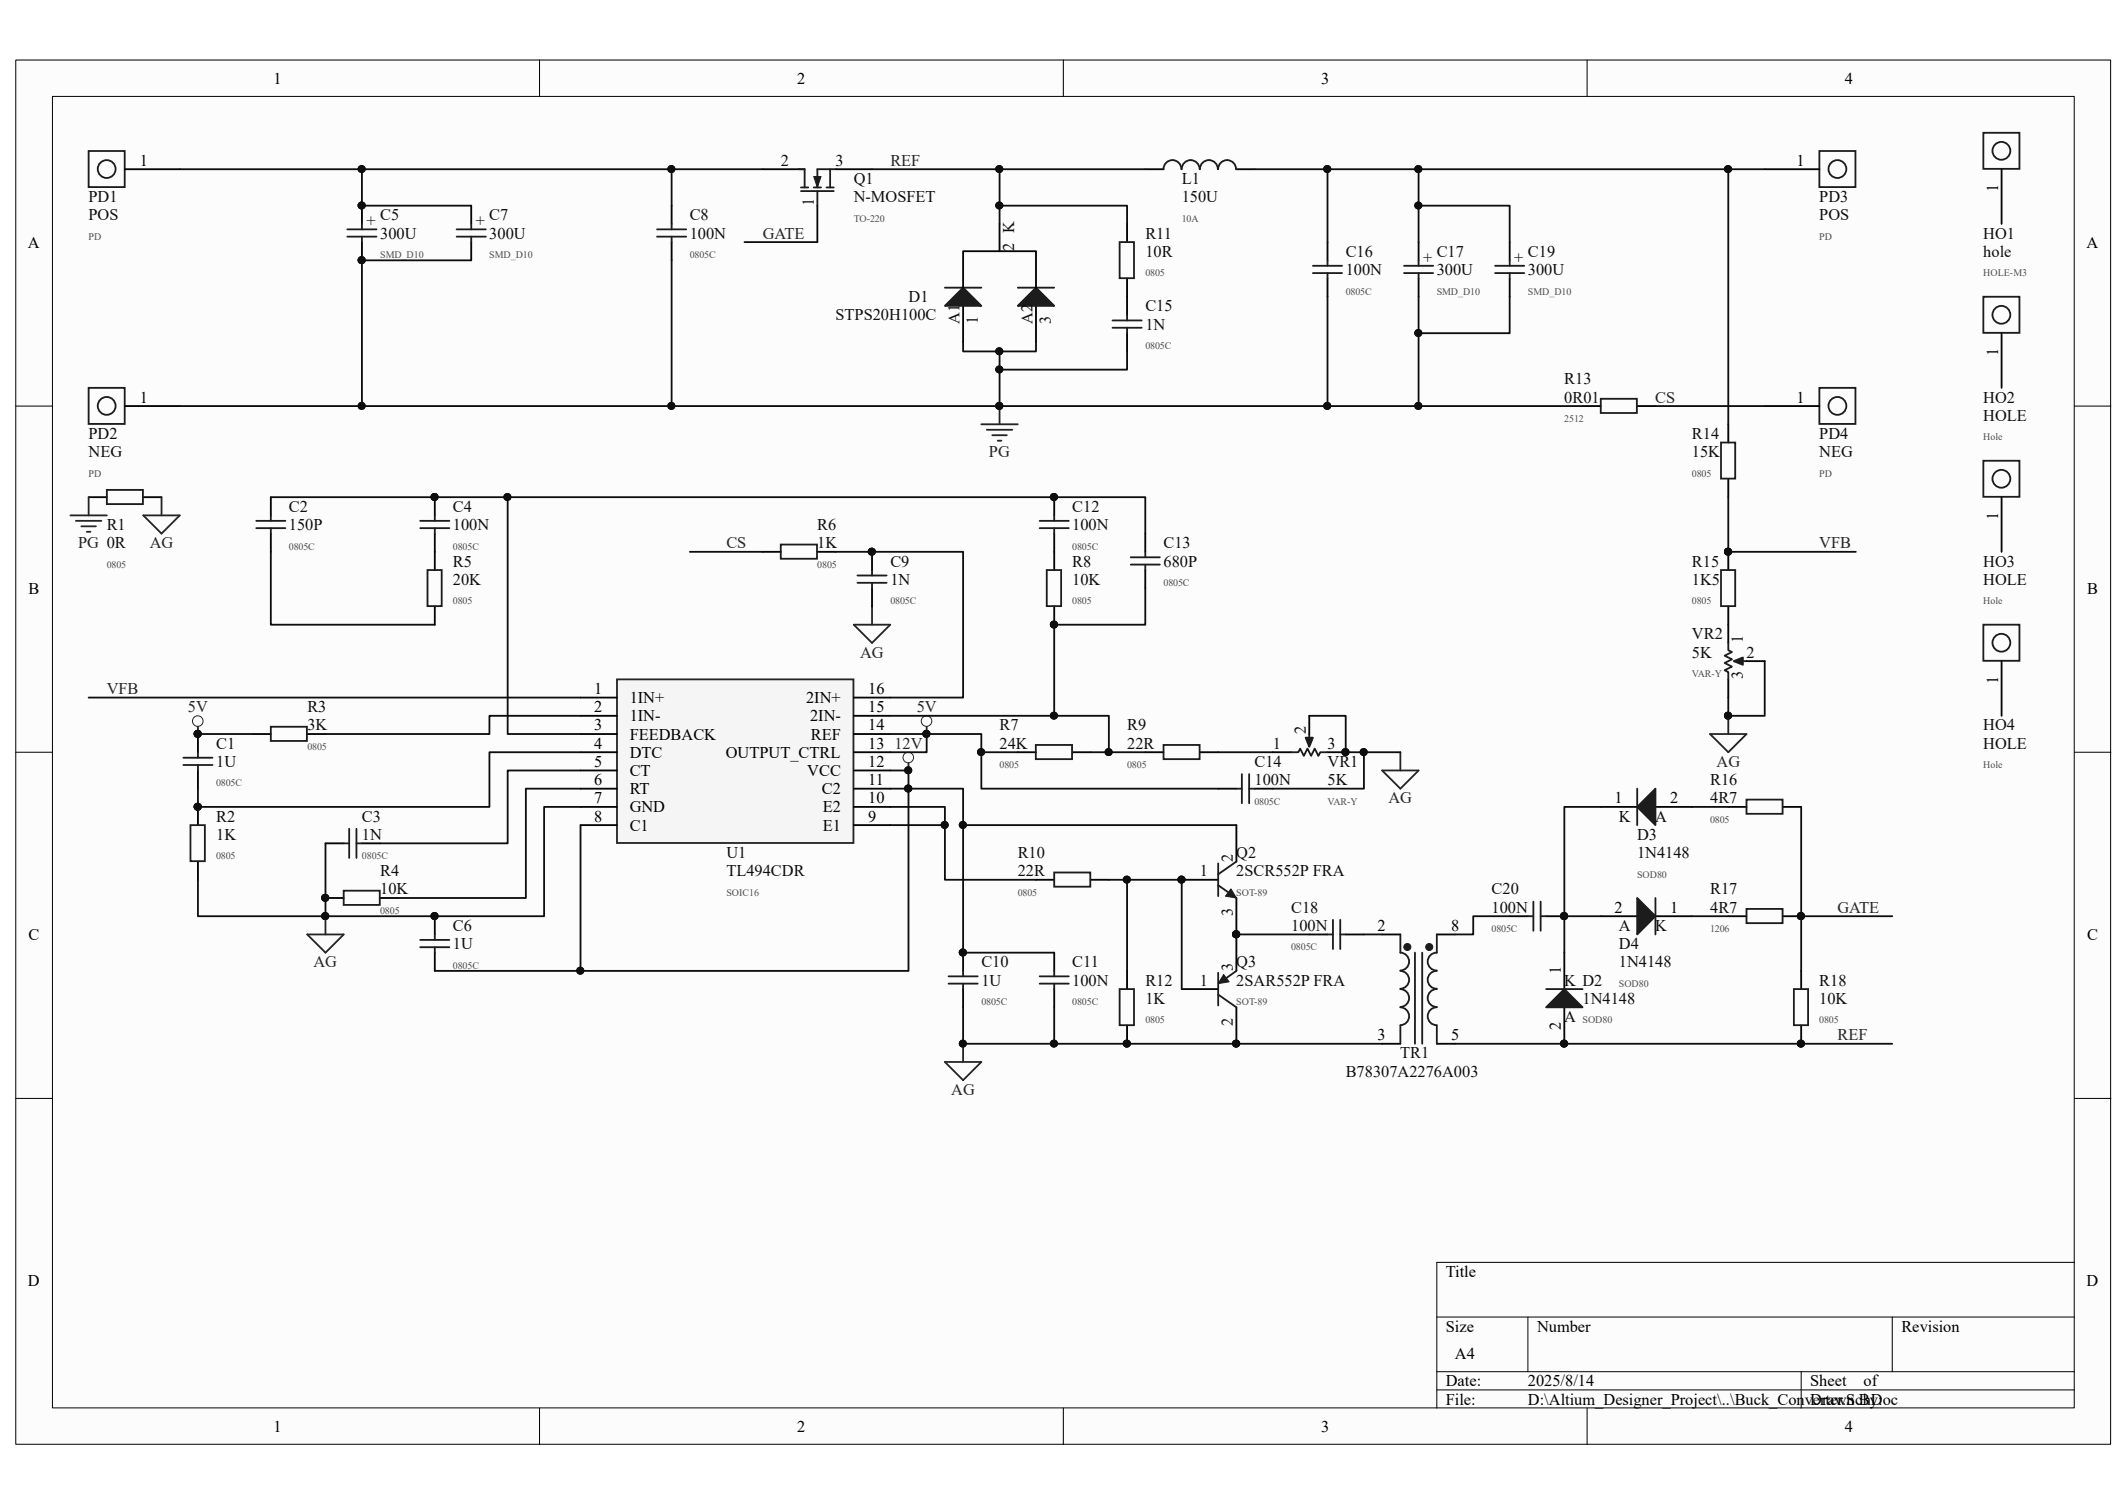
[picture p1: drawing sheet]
<svg xmlns="http://www.w3.org/2000/svg" width="297mm" height="210mm" viewBox="0 0 297 210" stroke-linecap="round" stroke-linejoin="round" font-family="sans-serif">
<path d="M2.2 8.4h292.5v193.3h-292.5z" fill="#fcfcfc"/>
<path d="M2.2 8.4h292.5v193.3h-292.5z" fill="none" stroke="#000" stroke-width=".14"/>
<path d="M7.4 13.5h282.2v183.1h-282.2z" fill="#fcfcfc"/>
<g fill="none" stroke="#000" stroke-width=".14">
<path d="M7.3 13.5h282.3v183.1h-282.3zM75.3 8.4v5.1M148.5 8.4v5.1M221.6 8.4v5.1M2.2 56.7h5.1M289.7 56.7h5.1M2.2 105h5.1M289.7 105h5.1M2.2 153.4h5.1M289.7 153.4h5.1M289.7 176.3h-89.1v20.3M75.3 196.6v5.1"/>
<path d="M148.5 196.6v5.1M200.6 183.9h89.1M200.6 191.5h89.1M200.6 194.1h89.1M213.4 183.9v7.6M221.6 196.6v5.1M251.5 191.5v5.1M264.2 183.9v7.6"/>
</g>
<g fill="none" stroke="#1c1c1c" stroke-width=".25">
<path d="M12.4 21.1h5v5h-5zM48.5 33h4.1M48.5 32h4.1M50.5 31.3v.7M50.5 33v.8M63.8 33h4M63.8 32h4M65.8 31.3v.7M65.8 33v.8M91.7 33h4.1M91.7 32h4.1M93.8 31.3v.7"/>
<path d="M93.8 33v.8M111.8 26.7h4.6M111.8 26.2h1.1M112.4 23.6v2.6M113.6 26.2h1M114.1 26.7v2M115.4 26.2h1M115.9 23.6v2.6M116.7 23.6h-2.6v2.6M12.4 54.2h5v5h-5z"/>
<circle cx="14.9" cy="23.6" r="1.25"/>
<circle cx="14.9" cy="56.7" r="1.25"/>
</g>
<path d="M17.5 23.6h7.6M50.5 28.7v2.6M50.5 33.8v2.6M65.8 28.7v2.6M65.8 33.8v2.6M93.8 28.7v2.6M93.8 33.8v2.6M106.5 23.6h5.1M114.1 28.7v5.1M116.7 23.6h5.1M17.5 56.7h7.6" fill="none" stroke="#000" stroke-width=".25"/>
<g fill="#0e0e0e" stroke="#0e0e0e" stroke-width=".14">
<circle cx="50.5" cy="28.7" r=".49"/>
<circle cx="50.5" cy="36.3" r=".49"/>
</g>
<path d="M113.6 24.6h1l-.5 1.6z" fill="#1c1c1c"/>
<path d="M113.6 24.6h1l-.5 1.6z" fill="none" stroke="#1c1c1c" stroke-width=".14"/>
<path d="M111.6 23.6h.8" fill="none" stroke="#1c1c1c" stroke-width=".25"/>
<path d="M144.7 42.7v5.1" fill="none" stroke="#000" stroke-width=".25"/>
<path d="M142.1 42.7l2.6-2.5 2.5 2.5z" fill="#1c1c1c"/>
<path d="M142.1 42.7l2.6-2.5 2.5 2.5zM142.1 40.2h5.1" fill="none" stroke="#1c1c1c" stroke-width=".25"/>
<path d="M134.5 42.7v5.1" fill="none" stroke="#000" stroke-width=".25"/>
<path d="M131.9 42.7l2.6-2.5 2.5 2.5z" fill="#1c1c1c"/>
<g fill="none" stroke="#1c1c1c" stroke-width=".25">
<path d="M156.3 33.8h2.1v5h-2.1zM183.3 37.1h4.1M183.3 38.1h4.1M185.4 36.4v.7M185.4 38.1v.8M196.1 37.1h4M196.1 38.1h4M198.1 36.4v.7M198.1 38.1v.8M208.8 37.1h4M208.8 38.1h4M210.8 36.4v.7"/>
<path d="M210.8 38.1v.8M254.1 21.1h5v5h-5zM131.9 42.7l2.6-2.5 2.5 2.5zM131.9 40.2h5.1M223.5 55.7h5.1v2h-5.1zM254.1 54.2h5v5h-5zM14.9 68.4h5.1v2h-5.1zM35.8 72.7h4.1M35.8 73.7h4.1M37.8 72v.7M37.8 73.7v.8M58.7 72.7h4"/>
<path d="M58.7 73.7h4M59.7 79.6h2v5h-2zM60.7 72v.7M60.7 73.7v.8M109 76h5.1v2h-5.1z"/>
<circle cx="256.6" cy="23.6" r="1.25"/>
<circle cx="256.6" cy="56.7" r="1.25"/>
</g>
<g fill="none" stroke="#000" stroke-width=".25">
<path d="M139.6 31.3v3.8M157.4 31.3v2.5M157.4 38.9v2.5M185.4 33.8v2.6M185.4 38.9v2.5M198.1 33.8v2.6M198.1 38.9v2.5M210.8 33.8v2.6M210.8 38.9v2.5M246.4 23.6h7.7M134.5 40.2v-5.1h10.2v5.1M221 56.7h2.5"/>
<path d="M228.6 56.7h2.6M246.4 56.7h7.7M12.4 69.4h2.5M20 69.4h2.6M37.8 69.4v2.6M37.8 74.5v2.6M60.7 69.4v2.6M60.7 74.5v5.1M106.5 77.1h2.5M114.1 77.1h2.6M60.7 84.7v2.5"/>
</g>
<g fill="none" stroke="#262626" stroke-width=".25">
<path d="M137 59.2h5.1M139.6 56.7v2.5M9.8 72h5.1M10.6 72.7h3.6M11.4 73.5h2M12.1 74.3h.5M12.4 69.4v2.6M20 72h5.1l-2.5 2.5zM22.6 69.4v2.6M137.8 60h3.6M138.6 60.8h2M139.3 61.5h.5"/>
<path d="M119.2 87.2h5.1l-2.5 2.6zM121.8 84.7v2.5"/>
</g>
<g fill="#0e0e0e" stroke="#0e0e0e" stroke-width=".14">
<circle cx="139.5" cy="56.7" r=".49"/>
<circle cx="60.7" cy="69.4" r=".49"/>
</g>
<path d="M86.2 94.9h33v22.8h-33z" fill-rule="evenodd" fill="#f5f5f5" stroke="#262626" stroke-width=".25"/>
<g fill="none" stroke="#000" stroke-width=".25">
<path d="M147.2 77.1v2.5M159.9 74.5v2.6M159.9 79.6v2.5M81.1 97.4h5.1M81.1 100h5.1M119.2 97.4h5.1M119.2 100h5.1M147.2 84.7v2.5M27.6 102.5v2.5M27.6 107.6v2.5M27.6 112.7v2.5M35.3 102.5h2.5"/>
<path d="M42.9 102.5h2.6M81.1 102.5h5.1M81.1 105h5.1M81.1 107.6h5.1M81.1 110.1h5.1M81.1 112.7h5.1M81.1 115.2h5.1M119.2 102.5h5.1M119.2 105h5.1M119.2 107.6h5.1M119.2 110.1h5.1M119.2 112.7h5.1"/>
<path d="M119.2 115.2h5.1M142.1 105h2.6M149.8 105h2.5M159.9 105h2.6M167.6 105h2.5M170.1 110.1h2.5M172.6 115.2v5.1M175.2 110.1h2.5M27.6 120.3v2.6M45.5 125.4h2.5M53.1 125.4h2.5M60.7 127.9v2.6"/>
<path d="M60.7 133v2.6M165 122.9h5.1M172.6 125.4v5.1"/>
</g>
<g fill="none" stroke="#1c1c1c" stroke-width=".25">
<path d="M146.2 79.6h2v5h-2zM157.9 78.8h4.1M157.9 77.8h4.1M159.9 77.1v.7M159.9 78.8v.8M25.6 105.8h4.1M25.6 106.8h4.1M26.6 115.2h2v5.1h-2zM27.6 105v.8M27.6 106.8v.8M37.8 101.5h5.1v2h-5.1zM144.6 104h5.1v2h-5.1z"/>
<path d="M162.5 104h5v2h-5zM172.6 110.1h.8M173.4 108.1v4.1M174.4 108.1v4.1M174.4 110.1h.8M48 124.4h5v2h-5zM58.7 132.3h4M58.7 131.2h4M60.7 130.5v.7M60.7 132.3v.7M170.1 123.6l2.5 1.8M170.1 120.6v4.5"/>
<path d="M172.6 120.3l-2.5 1.8"/>
</g>
<g fill="#0e0e0e" stroke="#0e0e0e" stroke-width=".14">
<circle cx="147.2" cy="87.2" r=".49"/>
<circle cx="27.6" cy="112.6" r=".49"/>
<circle cx="27.6" cy="102.5" r=".49"/>
<circle cx="60.7" cy="127.9" r=".49"/>
<circle cx="45.4" cy="125.4" r=".49"/>
<circle cx="45.4" cy="127.9" r=".49"/>
<circle cx="129.4" cy="102.5" r=".49"/>
<circle cx="165" cy="122.8" r=".49"/>
<circle cx="172.6" cy="130.5" r=".49"/>
</g>
<g fill="none" stroke="#262626" stroke-width=".14">
<circle cx="27.6" cy="100.7" r=".74"/>
<circle cx="129.4" cy="100.7" r=".74"/>
</g>
<path d="M27.6 101.5v1M129.4 101.5v1M193 107.6h5.1l-2.6 2.5zM195.5 105v2.6M42.9 130.5h5.1l-2.5 2.5zM45.5 127.9v2.6" fill="none" stroke="#262626" stroke-width=".25"/>
<path d="M171.9 124.1l.7 1.3-1.5-.3z" fill="#1c1c1c"/>
<path d="M171.9 124.1l.7 1.3-1.5-.3z" fill="none" stroke="#1c1c1c" stroke-width=".14"/>
<g fill="#0e0e0e" stroke="#0e0e0e" stroke-width=".14">
<circle cx="165" cy="122.8" r=".49"/>
<circle cx="172.6" cy="130.5" r=".49"/>
<circle cx="172.6" cy="145.7" r=".49"/>
</g>
<path d="M165 138.1h5.1M172.6 130.5v5.1M172.6 140.7v5" fill="none" stroke="#000" stroke-width=".25"/>
<path d="M170.1 135.8v4.6M170.1 138.9l2.5 1.8M172.6 135.6l-1.7 1.2" fill="none" stroke="#1c1c1c" stroke-width=".25"/>
<path d="M170.9 136.1l.7 1-1.5 .3z" fill="#1c1c1c"/>
<path d="M170.9 136.1l.7 1-1.5 .3z" fill="none" stroke="#1c1c1c" stroke-width=".14"/>
<g fill="#0e0e0e" stroke="#0e0e0e" stroke-width=".14">
<circle cx="172.6" cy="145.7" r=".49"/>
<circle cx="172.6" cy="130.5" r=".49"/>
<circle cx="157.4" cy="145.7" r=".49"/>
<circle cx="134.5" cy="133" r=".49"/>
<circle cx="134.5" cy="145.7" r=".49"/>
<circle cx="126.8" cy="107.6" r=".49"/>
<circle cx="218.4" cy="127.9" r=".49"/>
<circle cx="218.4" cy="145.7" r=".49"/>
</g>
<g fill="none" stroke="#000" stroke-width=".25">
<path d="M134.5 133v2.6M134.5 138.1v2.6M144.7 122.9h2.5M152.3 122.9h2.5M157.4 135.6v2.5M182.8 130.5h2.6M187.9 130.5h2.6M193 130.5h2.5M200.6 130.5h2.6M210.8 127.9h2.6M215.9 127.9h2.5M218.4 133v5.1"/>
<path d="M157.4 143.2v2.5M193 145.7h2.5M200.6 145.7h2.6M218.4 140.7v5"/>
</g>
<g fill="none" stroke="#1c1c1c" stroke-width=".25">
<path d="M132.5 136.3h4M132.5 137.4h4M134.5 135.6v.7M134.5 137.4v.7M147.2 121.8h5v2h-5zM156.3 138.1h2.1v5.1h-2.1zM185.4 130.5h.7M186.1 128.4v4.1M187.2 128.4v4.1M187.2 130.5h.7M195.5 130.5v2.5a1.25 1.25 0 0 1 1.3 1.3 1.25 1.25 0 0 1-1.3 1.2M195.5 135.6a1.25 1.25 0 0 1 1.3 1.2 1.25 1.25 0 0 1-1.3 1.3"/>
<path d="M195.5 138.1a1.25 1.25 0 0 1 1.3 1.3 1.25 1.25 0 0 1-1.3 1.2M197.6 133v12.7M198.6 133v12.7M200.6 135.6a1.25 1.25 0 0 0-1.2 1.2 1.25 1.25 0 0 0 1.2 1.3M200.6 138.1a1.25 1.25 0 0 0-1.2 1.3 1.25 1.25 0 0 0 1.2 1.2M200.6 130.5v2.5a1.25 1.25 0 0 0-1.2 1.3 1.25 1.25 0 0 0 1.2 1.2M213.4 127.9h.7M214.1 125.9v4.1M215.1 125.9v4.1M215.1 127.9h.8M195.5 140.7a1.25 1.25 0 0 1 1.3 1.2 1.25 1.25 0 0 1-1.3 1.3M195.5 143.2v2.5"/>
<path d="M200.6 140.7a1.25 1.25 0 0 0-1.2 1.2 1.25 1.25 0 0 0 1.2 1.3M200.6 143.2v2.5"/>
</g>
<path d="M126.9 106.6v1M131.9 148.3h5.1l-2.5 2.5zM134.5 145.7v2.6" fill="none" stroke="#262626" stroke-width=".25"/>
<circle cx="126.8" cy="105.8" r=".74" fill="none" stroke="#262626" stroke-width=".14"/>
<g fill="#1c1c1c" stroke="#1c1c1c" stroke-width=".14">
<circle cx="196.5" cy="132.2" r=".49"/>
<circle cx="199.6" cy="132.2" r=".49"/>
</g>
<path d="M218.4 138.1l2.6 2.6h-5.1z" fill="#1c1c1c"/>
<path d="M215.9 138.1h5.1M218.4 138.1l2.6 2.6h-5.1z" fill="none" stroke="#1c1c1c" stroke-width=".25"/>
<circle cx="218.4" cy="145.7" r=".49" fill="#0e0e0e" stroke="#0e0e0e" stroke-width=".14"/>
<path d="M223.5 112.7h5.1M231.2 112.7h5" fill="none" stroke="#000" stroke-width=".25"/>
<path d="M231.2 110.1v5.1l-2.6-2.5z" fill="#1c1c1c"/>
<path d="M228.6 110.1v5.1M231.2 110.1v5.1l-2.6-2.5z" fill="none" stroke="#1c1c1c" stroke-width=".25"/>
<path d="M223.5 127.9h5.1M231.2 127.9h5" fill="none" stroke="#000" stroke-width=".25"/>
<path d="M228.6 125.4l2.6 2.5-2.6 2.6z" fill="#1c1c1c"/>
<g fill="none" stroke="#1c1c1c" stroke-width=".25">
<path d="M277 18.5h5v5.1h-5zM165 23.6a1.25 1.25 0 0 0-1.3-1.2 1.25 1.25 0 0 0-1.2 1.2M167.5 23.6a1.25 1.25 0 0 0-1.2-1.2 1.25 1.25 0 0 0-1.3 1.2M170.1 23.6a1.25 1.25 0 0 0-1.3-1.2 1.25 1.25 0 0 0-1.2 1.2M172.6 23.6a1.25 1.25 0 0 0-1.3-1.2 1.25 1.25 0 0 0-1.2 1.2M155.4 45.8h4M155.4 44.7h4M157.4 44v.7M157.4 45.8v.7M277 41.4h5v5.1h-5zM121.8 79.6v.8M145.2 72.7h4"/>
<path d="M145.2 73.7h4M147.2 72v.7M147.2 73.7v.8M240.3 61.8h2v5h-2zM240.3 79.6h2v5h-2zM277 64.3h5v5.1h-5zM119.7 80.4h4.1M119.7 81.4h4.1M121.8 81.4v.7M242.6 92.3h1.3M277 87.2h5v5.1h-5zM48 117.8h.8"/>
<path d="M48.8 115.7v4.1M49.8 115.7v4.1M49.8 117.8h.7M243.9 111.7h5v1.9h-5zM145.2 136.3h4M145.2 137.4h4M147.2 135.6v.7M147.2 137.4v.7M228.6 125.4l2.6 2.5-2.6 2.6zM231.2 125.4v5.1M243.9 126.9h5v2h-5zM250.5 138.1h2v5.1h-2z"/>
<circle cx="279.5" cy="21.1" r="1.25"/>
<circle cx="279.5" cy="44" r="1.25"/>
<circle cx="279.5" cy="66.9" r="1.25"/>
<circle cx="279.5" cy="89.8" r="1.25"/>
</g>
<g fill="none" stroke="#000" stroke-width=".25">
<path d="M159.9 23.6h2.6M172.6 23.6h2.6M279.5 23.6v7.7M157.4 41.4v2.6M157.4 46.5v2.6M241.3 59.2v2.6M279.5 46.5v7.7M121.8 77.1v2.5M147.2 69.4v2.6M147.2 74.5v2.6M241.3 66.9v2.5M241.3 77.1v2.5"/>
<path d="M279.5 69.4v7.7M121.8 82.1v2.6M241.3 84.7v5.1M241.3 94.9v2.5M279.5 92.3v7.7M45.5 117.8h2.5M50.5 117.8h2.6M241.3 112.7h2.6M249 112.7h2.5M147.2 133v2.6M147.2 138.1v2.6M241.3 127.9h2.6"/>
<path d="M249 127.9h2.5M251.5 135.6v2.5M251.5 143.2v2.5"/>
</g>
<g fill="#0e0e0e" stroke="#0e0e0e" stroke-width=".14">
<circle cx="251.5" cy="127.9" r=".49"/>
<circle cx="251.5" cy="145.7" r=".49"/>
<circle cx="241.3" cy="77" r=".49"/>
<circle cx="241.3" cy="99.9" r=".49"/>
<circle cx="147.2" cy="69.4" r=".49"/>
<circle cx="121.7" cy="77" r=".49"/>
<circle cx="50.5" cy="23.6" r=".49"/>
<circle cx="93.8" cy="23.6" r=".49"/>
<circle cx="50.5" cy="28.7" r=".49"/>
<circle cx="50.5" cy="56.7" r=".49"/>
<circle cx="50.5" cy="36.3" r=".49"/>
<circle cx="93.8" cy="56.7" r=".49"/>
<circle cx="139.5" cy="23.6" r=".49"/>
<circle cx="139.5" cy="28.7" r=".49"/>
<circle cx="139.5" cy="56.7" r=".49"/>
<circle cx="139.5" cy="51.6" r=".49"/>
<circle cx="139.5" cy="49" r=".49"/>
<circle cx="185.3" cy="23.6" r=".49"/>
<circle cx="198.1" cy="23.6" r=".49"/>
<circle cx="198.1" cy="28.7" r=".49"/>
<circle cx="198.1" cy="46.5" r=".49"/>
<circle cx="185.3" cy="56.7" r=".49"/>
<circle cx="198.1" cy="56.7" r=".49"/>
<circle cx="241.3" cy="23.6" r=".49"/>
<circle cx="147.2" cy="87.2" r=".49"/>
<circle cx="147.2" cy="99.9" r=".49"/>
<circle cx="70.9" cy="69.4" r=".49"/>
<circle cx="60.7" cy="69.4" r=".49"/>
<circle cx="27.6" cy="102.5" r=".49"/>
<circle cx="27.6" cy="112.6" r=".49"/>
<circle cx="45.4" cy="127.9" r=".49"/>
<circle cx="60.7" cy="127.9" r=".49"/>
<circle cx="45.4" cy="125.4" r=".49"/>
<circle cx="154.8" cy="105" r=".49"/>
<circle cx="137" cy="105" r=".49"/>
<circle cx="129.4" cy="102.5" r=".49"/>
<circle cx="190.4" cy="105" r=".49"/>
<circle cx="187.9" cy="105" r=".49"/>
<circle cx="157.4" cy="122.8" r=".49"/>
<circle cx="147.2" cy="145.7" r=".49"/>
<circle cx="134.5" cy="145.7" r=".49"/>
<circle cx="131.9" cy="115.2" r=".49"/>
<circle cx="126.8" cy="107.6" r=".49"/>
<circle cx="126.8" cy="110.1" r=".49"/>
<circle cx="81" cy="135.5" r=".49"/>
<circle cx="172.6" cy="130.5" r=".49"/>
<circle cx="157.4" cy="145.7" r=".49"/>
<circle cx="172.6" cy="145.7" r=".49"/>
<circle cx="134.5" cy="115.2" r=".49"/>
<circle cx="134.5" cy="133" r=".49"/>
<circle cx="165" cy="122.8" r=".49"/>
<circle cx="218.4" cy="127.9" r=".49"/>
<circle cx="218.4" cy="145.7" r=".49"/>
</g>
<path d="M241.3 100v2.5M238.8 102.5h5.1l-2.6 2.5z" fill="none" stroke="#262626" stroke-width=".25"/>
<g fill="none" stroke="#0e0e0e" stroke-width=".25">
<path d="M25.1 23.6h25.4v5.1h15.3M50.5 23.6h43.3v5.1M65.8 36.4h-15.3v20.3h-25.4M93.8 36.4v20.3h-43.3M93.8 23.6h12.7M104 33.8h10.1M121.8 23.6h17.8v7.7M139.6 28.7h17.8v2.6M139.6 23.6h20.3M175.2 23.6h10.2v10.2M185.4 23.6h12.7v10.2M198.1 28.7h12.7v5.1"/>
<path d="M198.1 23.6h48.3M241.3 23.6v35.6M134.5 47.8v1.3h5.1v7.6h-45.8M144.7 47.8v1.3h-5.1M157.4 49.1v2.5h-17.8M185.4 41.4v15.3h-45.8M198.1 41.4v5.1h12.7v-5.1M198.1 46.5v10.2h-12.7M198.1 56.7h22.9M231.2 56.7h15.2M37.8 77.1v10.1h22.9M37.8 69.4h122.1v5.1"/>
<path d="M70.9 69.4v33.1h10.2M96.3 77.1h10.2M116.7 77.1h17.8v20.3h-10.2M241.3 69.4v7.7h17.8M12.4 97.4h68.7M81.1 100h-12.8v2.5h-22.8M147.2 100h7.6v5M159.9 82.1v5.1h-12.7v12.8h-22.9M182.8 100h5.1v5h2.6v5.1h-12.8M246.4 92.3v7.7h-5.1v-2.6M27.6 102.5h7.7M45.5 117.8v10.1"/>
<path d="M81.1 105h-12.8v7.7h-40.7v-2.6M81.1 107.6h-10.2v10.2h-17.8M81.1 110.1h-7.7v15.3h-17.8M81.1 112.7h-5.1v15.2h-48.4v-5M81.1 115.2v20.4h-20.4M124.3 102.5h12.7v2.5h5.1M124.3 112.7h7.6v10.2h12.8M124.3 107.6h2.6v28h-45.8M124.3 110.1h10.2v5.1M124.3 115.2h7.6M129.4 102.5v2.5h-5.1M137 105v5.1h33.1"/>
<path d="M152.3 105h7.6M170.1 105h7.6M172.6 115.2h-38.1v17.8h12.7M190.5 105h5M223.5 112.7h-5.1v15.2M236.2 112.7h5.1M251.5 112.7v22.9M154.8 122.9h10.2v15.2M157.4 122.9v12.7M172.6 130.5h10.2M190.5 130.5h2.5M210.8 127.9h-5.1v2.6h-2.5"/>
<path d="M223.5 127.9h-5.1v5.1M236.2 127.9h5.1M251.5 127.9h12.7M134.5 140.7v5h12.7v-5M147.2 145.7h45.8M203.2 145.7h61"/>
</g>
<path d="M242.1 92.3l1.3-.5v1z" fill="#1c1c1c"/>
<path d="M241.3 89.8v1l.5 .3-1 .5 1 .5-1 .5 1 .5-1 .5 .5 .2v1.1M242.1 92.3l1.3-.5v1zM182.8 102.5v1.3" fill="none" stroke="#1c1c1c" stroke-width=".25"/>
<path d="M243.9 92.3h2.5M177.7 105h2.6M185.4 105h2.5" fill="none" stroke="#000" stroke-width=".25"/>
<circle cx="187.9" cy="105" r=".49" fill="#0e0e0e" stroke="#0e0e0e" stroke-width=".14"/>
<path d="M182.3 103h1l-.5 1.3z" fill="#1c1c1c"/>
<path d="M180.3 105h1l.3-.5 .5 1.1 .5-1.1 .5 1.1 .5-1.1 .5 1.1 .3-.6h1M182.3 103h1l-.5 1.3z" fill="none" stroke="#1c1c1c" stroke-width=".25"/>
<path d="M182.8 100v2.5" fill="none" stroke="#000" stroke-width=".25"/>
<circle cx="187.9" cy="105" r=".49" fill="#0e0e0e" stroke="#0e0e0e" stroke-width=".14"/>
<g font-size="2.3">
<text x="38.2" y="11.7">1</text>
<text x="111.3" y="11.7">2</text>
<text x="184.5" y="11.7">3</text>
<text x="257.6" y="11.7">4</text>
<text x="19.5" y="23.1">1</text>
<text x="250.9" y="23.1">1</text>
<text x="279" y="26.8" transform="rotate(-90 279 26.8)">1</text>
<text x="3.9" y="34.6">A</text>
<text x="291.4" y="34.6">A</text>
<text x="279" y="49.7" transform="rotate(-90 279 49.7)">1</text>
<text x="19.5" y="56.2">1</text>
<text x="250.9" y="56.2">1</text>
<text x="279" y="72.6" transform="rotate(-90 279 72.6)">1</text>
<text x="4" y="82.9">B</text>
<text x="291.5" y="82.9">B</text>
<text x="279" y="95.5" transform="rotate(-90 279 95.5)">1</text>
<text x="83" y="96.9">1</text>
<text x="83" y="99.4">2</text>
<text x="83" y="102">3</text>
<text x="87.9" y="98.2">1IN+</text>
<text x="87.9" y="100.7">1IN-</text>
<text x="112.6" y="98.2">2IN+</text>
<text x="113.1" y="100.7">2IN-</text>
<text x="121.2" y="96.9">16</text>
<text x="121.2" y="99.4">15</text>
<text x="121.2" y="102">14</text>
<text x="83" y="104.6">4</text>
<text x="83" y="107.1">5</text>
<text x="87.9" y="103.3">FEEDBACK</text>
<text x="87.9" y="105.8">DTC</text>
<text x="101.3" y="105.8">OUTPUT_CTRL</text>
<text x="113.2" y="103.3">REF</text>
<text x="121.2" y="104.6">13</text>
<text x="121.2" y="107.1">12</text>
<text x="83" y="109.6">6</text>
<text x="83" y="112.2">7</text>
<text x="87.9" y="108.4">CT</text>
<text x="87.9" y="110.9">RT</text>
<text x="87.9" y="113.5">GND</text>
<text x="112.7" y="108.4">VCC</text>
<text x="114.8" y="110.9">C2</text>
<text x="114.9" y="113.5">E2</text>
<text x="121.2" y="109.6">11</text>
<text x="121.2" y="112.2">10</text>
<text x="225.4" y="112.2">1</text>
<text x="233.2" y="112.2">2</text>
<text x="83" y="114.7">8</text>
<text x="87.9" y="116">C1</text>
<text x="114.9" y="116">E1</text>
<text x="121.2" y="114.7">9</text>
<text x="4" y="131.3">C</text>
<text x="192.4" y="130">2</text>
<text x="202.6" y="130">8</text>
<text x="225.4" y="127.4">2</text>
<text x="233.2" y="127.4">1</text>
<text x="291.5" y="131.3">C</text>
<text x="217.9" y="136.1" transform="rotate(-90 217.9 136.1)">1</text>
<text x="217.9" y="143.8" transform="rotate(-90 217.9 143.8)">2</text>
<text x="192.4" y="145.2">3</text>
<text x="202.6" y="145.2">5</text>
<text x="3.9" y="179.6">D</text>
<text x="201.9" y="178.3">Title</text>
<text x="291.4" y="179.6">D</text>
<text x="201.9" y="186">Size</text>
<text x="214.6" y="186">Number</text>
<text x="265.5" y="186">Revision</text>
<text x="203.2" y="189.8">A4</text>
<text x="201.9" y="193.6">Date:</text>
<text x="201.9" y="196.1">File:</text>
<text x="213.3" y="193.6">2025/8/14</text>
<text x="213.4" y="196.1">D:\Altium_Designer_Project\..\Buck_Converter.SchDoc</text>
<text x="252.8" y="193.6">Sheet</text>
<text x="252.8" y="196.1">Drawn By:</text>
<text x="260.2" y="193.6">of</text>
<text x="38.2" y="199.9">1</text>
<text x="111.3" y="199.9">2</text>
<text x="184.5" y="199.9">3</text>
<text x="257.6" y="199.9">4</text>
</g>
<g font-size="2.3" fill="#0e0e0e">
<text x="109.1" y="23.1">2</text>
<text x="116.7" y="23.1">3</text>
<text x="12.4" y="28.2">PD1</text>
<text x="113.6" y="28.7" transform="rotate(-90 113.6 28.7)">1</text>
<text x="119.2" y="25.7">Q1</text>
<text x="119.2" y="28.2">N-MOSFET</text>
<text x="165" y="25.7">L1</text>
<text x="165" y="28.2">150U</text>
<text x="254" y="28.2">PD3</text>
<text x="12.4" y="30.8">POS</text>
<text x="51.1" y="30.2" transform="rotate(90 51.1 30.2)">+</text>
<text x="53.1" y="30.8">C5</text>
<text x="53.1" y="33.3">300U</text>
<text x="66.3" y="30.2" transform="rotate(90 66.3 30.2)">+</text>
<text x="68.3" y="30.8">C7</text>
<text x="68.3" y="33.3">300U</text>
<text x="96.3" y="30.8">C8</text>
<text x="96.3" y="33.3">100N</text>
<text x="141.6" y="35.1" transform="rotate(-90 141.6 35.1)">2 K</text>
<text x="159.9" y="33.3">R11</text>
<text x="159.9" y="35.9">10R</text>
<text x="187.9" y="35.9">C16</text>
<text x="198.6" y="35.3" transform="rotate(90 198.6 35.3)">+</text>
<text x="200.6" y="35.9">C17</text>
<text x="211.3" y="35.3" transform="rotate(90 211.3 35.3)">+</text>
<text x="213.4" y="35.9">C19</text>
<text x="254" y="30.8">POS</text>
<text x="276.9" y="33.3">HO1</text>
<text x="276.9" y="35.9">hole</text>
<text x="187.9" y="38.4">100N</text>
<text x="200.6" y="38.4">300U</text>
<text x="213.4" y="38.4">300U</text>
<text x="116.7" y="44.7">STPS20H100C</text>
<text x="126.9" y="42.2">D1</text>
<text x="134" y="45.3" transform="rotate(-90 134 45.3)">A1</text>
<text x="136.5" y="45.3" transform="rotate(-90 136.5 45.3)">1</text>
<text x="144.2" y="45.3" transform="rotate(-90 144.2 45.3)">A2</text>
<text x="146.7" y="45.3" transform="rotate(-90 146.7 45.3)">3</text>
<text x="159.9" y="43.5">C15</text>
<text x="159.9" y="46">1N</text>
<text x="218.4" y="53.7">R13</text>
<text x="218.4" y="56.2">0R01</text>
<text x="276.9" y="56.2">HO2</text>
<text x="276.9" y="58.8">HOLE</text>
<text x="12.4" y="61.3">PD2</text>
<text x="12.4" y="63.8">NEG</text>
<text x="236.3" y="61.3">R14</text>
<text x="236.3" y="63.8">15K</text>
<text x="254" y="61.3">PD4</text>
<text x="254" y="63.8">NEG</text>
<text x="40.3" y="71.5">C2</text>
<text x="63.2" y="71.5">C4</text>
<text x="149.7" y="71.5">C12</text>
<text x="14.9" y="74">R1</text>
<text x="40.3" y="74">150P</text>
<text x="63.2" y="74">100N</text>
<text x="114.1" y="74">R6</text>
<text x="114.1" y="76.6">1K</text>
<text x="149.7" y="74">100N</text>
<text x="162.5" y="76.6">C13</text>
<text x="63.2" y="79.1">R5</text>
<text x="63.2" y="81.7">20K</text>
<text x="124.3" y="79.1">C9</text>
<text x="124.3" y="81.7">1N</text>
<text x="149.7" y="79.1">R8</text>
<text x="149.7" y="81.7">10K</text>
<text x="162.5" y="79.1">680P</text>
<text x="236.3" y="79.1">R15</text>
<text x="236.3" y="81.7">1K5</text>
<text x="276.9" y="79.1">HO3</text>
<text x="276.9" y="81.7">HOLE</text>
<text x="236.3" y="89.3">VR2</text>
<text x="243.4" y="89.8" transform="rotate(-90 243.4 89.8)">1</text>
<text x="236.3" y="91.8">5K</text>
<text x="243.4" y="94.9" transform="rotate(-90 243.4 94.9)">3</text>
<text x="243.9" y="91.8">2</text>
<text x="42.9" y="99.4">R3</text>
<text x="42.9" y="102">3K</text>
<text x="139.6" y="102">R7</text>
<text x="157.4" y="102">R9</text>
<text x="276.9" y="102">HO4</text>
<text x="30.2" y="104.6">C1</text>
<text x="30.2" y="107.1">1U</text>
<text x="139.6" y="104.6">24K</text>
<text x="157.4" y="104.6">22R</text>
<text x="175.2" y="107.1">C14</text>
<text x="177.8" y="104.6">1</text>
<text x="182.3" y="102.5" transform="rotate(-90 182.3 102.5)">2</text>
<text x="185.4" y="104.6">3</text>
<text x="185.4" y="107.1">VR1</text>
<text x="276.9" y="104.6">HOLE</text>
<text x="175.2" y="109.6">100N</text>
<text x="185.4" y="109.6">5K</text>
<text x="238.8" y="109.6">R16</text>
<text x="238.8" y="112.2">4R7</text>
<text x="30.2" y="114.7">R2</text>
<text x="30.2" y="117.3">1K</text>
<text x="50.5" y="114.7">C3</text>
<text x="50.5" y="117.3">1N</text>
<text x="101.4" y="119.8">U1</text>
<text x="142.1" y="119.8">R10</text>
<text x="172.6" y="119.8">Q2</text>
<text x="226.1" y="114.7">K</text>
<text x="228.6" y="117.3">D3</text>
<text x="228.6" y="119.8">1N4148</text>
<text x="231.1" y="114.7">A</text>
<text x="53.1" y="122.3">R4</text>
<text x="53.1" y="124.9">10K</text>
<text x="101.4" y="122.3">TL494CDR</text>
<text x="142.1" y="122.3">22R</text>
<text x="167.6" y="122.3">1</text>
<text x="172.2" y="120.3" transform="rotate(-90 172.2 120.3)">2</text>
<text x="172.6" y="122.3">2SCR552P FRA</text>
<text x="208.3" y="124.9">C20</text>
<text x="238.8" y="124.9">R17</text>
<text x="63.2" y="130">C6</text>
<text x="172.2" y="127.9" transform="rotate(-90 172.2 127.9)">3</text>
<text x="180.3" y="127.4">C18</text>
<text x="180.3" y="130">100N</text>
<text x="208.3" y="127.4">100N</text>
<text x="226.1" y="130">A</text>
<text x="231.1" y="130">K</text>
<text x="238.8" y="127.4">4R7</text>
<text x="63.2" y="132.5">1U</text>
<text x="137" y="135.1">C10</text>
<text x="137" y="137.6">1U</text>
<text x="149.7" y="135.1">C11</text>
<text x="149.7" y="137.6">100N</text>
<text x="159.9" y="137.6">R12</text>
<text x="167.6" y="137.6">1</text>
<text x="172.2" y="135.6" transform="rotate(-90 172.2 135.6)">3</text>
<text x="172.6" y="135.1">Q3</text>
<text x="172.6" y="137.6">2SAR552P FRA</text>
<text x="218.4" y="137.6">K D2</text>
<text x="226.1" y="132.5">D4</text>
<text x="226.1" y="135.1">1N4148</text>
<text x="254" y="137.6">R18</text>
<text x="159.9" y="140.2">1K</text>
<text x="172.2" y="143.2" transform="rotate(-90 172.2 143.2)">2</text>
<text x="218.4" y="142.7">A</text>
<text x="221" y="140.2">1N4148</text>
<text x="254" y="140.2">10K</text>
<text x="195.5" y="147.8">TR1</text>
<text x="187.9" y="150.3">B78307A2276A003</text>
</g>
<g font-size="2.3" fill="#262626">
<text x="124.3" y="23.1">REF</text>
<text x="106.5" y="33.3">GATE</text>
<text x="231.1" y="56.2">CS</text>
<text x="138.1" y="63.8">PG</text>
<text x="10.9" y="76.6">PG 0R</text>
<text x="20.9" y="76.6">AG</text>
<text x="101.4" y="76.6">CS</text>
<text x="254" y="76.6">VFB</text>
<text x="120.1" y="91.8">AG</text>
<text x="14.9" y="96.9">VFB</text>
<text x="26.2" y="99.4">5V</text>
<text x="128" y="99.4">5V</text>
<text x="124.9" y="104.6">12V</text>
<text x="239.7" y="107.1">AG</text>
<text x="193.9" y="112.2">AG</text>
<text x="256.6" y="127.4">GATE</text>
<text x="43.8" y="135.1">AG</text>
<text x="256.6" y="145.2">REF</text>
<text x="132.8" y="152.9">AG</text>
</g>
<g font-size="1.4" fill="#4c4c4c">
<text x="12.4" y="33.5">PD</text>
<text x="119.2" y="30.9">TO-220</text>
<text x="165" y="30.9">10A</text>
<text x="254" y="33.5">PD</text>
<text x="53.1" y="36.1">SMD_D10</text>
<text x="68.3" y="36.1">SMD_D10</text>
<text x="96.3" y="36.1">0805C</text>
<text x="159.9" y="38.6">0805</text>
<text x="187.9" y="41.1">0805C</text>
<text x="200.6" y="41.1">SMD_D10</text>
<text x="213.4" y="41.1">SMD_D10</text>
<text x="276.9" y="38.6">HOLE-M3</text>
<text x="159.9" y="48.8">0805C</text>
<text x="218.4" y="59">2512</text>
<text x="276.9" y="61.5">Hole</text>
<text x="12.4" y="66.6">PD</text>
<text x="236.3" y="66.6">0805</text>
<text x="254" y="66.6">PD</text>
<text x="40.3" y="76.8">0805C</text>
<text x="63.2" y="76.8">0805C</text>
<text x="149.7" y="76.8">0805C</text>
<text x="14.9" y="79.3">0805</text>
<text x="114.1" y="79.3">0805</text>
<text x="162.5" y="81.8">0805C</text>
<text x="63.2" y="84.4">0805</text>
<text x="124.3" y="84.4">0805C</text>
<text x="149.7" y="84.4">0805</text>
<text x="236.3" y="84.4">0805</text>
<text x="276.9" y="84.4">Hole</text>
<text x="236.3" y="94.6">VAR-Y</text>
<text x="42.9" y="104.7">0805</text>
<text x="139.6" y="107.3">0805</text>
<text x="157.4" y="107.3">0805</text>
<text x="276.9" y="107.3">Hole</text>
<text x="30.2" y="109.8">0805C</text>
<text x="175.2" y="112.4">0805C</text>
<text x="185.4" y="112.4">VAR-Y</text>
<text x="238.8" y="114.9">0805</text>
<text x="30.2" y="120">0805</text>
<text x="50.5" y="120">0805C</text>
<text x="101.4" y="125.1">SOIC16</text>
<text x="142.1" y="125.1">0805</text>
<text x="172.6" y="125.1">SOT-89</text>
<text x="228.6" y="122.6">SOD80</text>
<text x="53.1" y="127.6">0805</text>
<text x="208.3" y="130.2">0805C</text>
<text x="238.8" y="130.2">1206</text>
<text x="63.2" y="135.3">0805C</text>
<text x="180.3" y="132.7">0805C</text>
<text x="226.1" y="137.8">SOD80</text>
<text x="137" y="140.4">0805C</text>
<text x="149.7" y="140.4">0805C</text>
<text x="159.9" y="142.9">0805</text>
<text x="172.6" y="140.4">SOT-89</text>
<text x="221" y="142.9">SOD80</text>
<text x="254" y="142.9">0805</text>
</g>
</svg>
